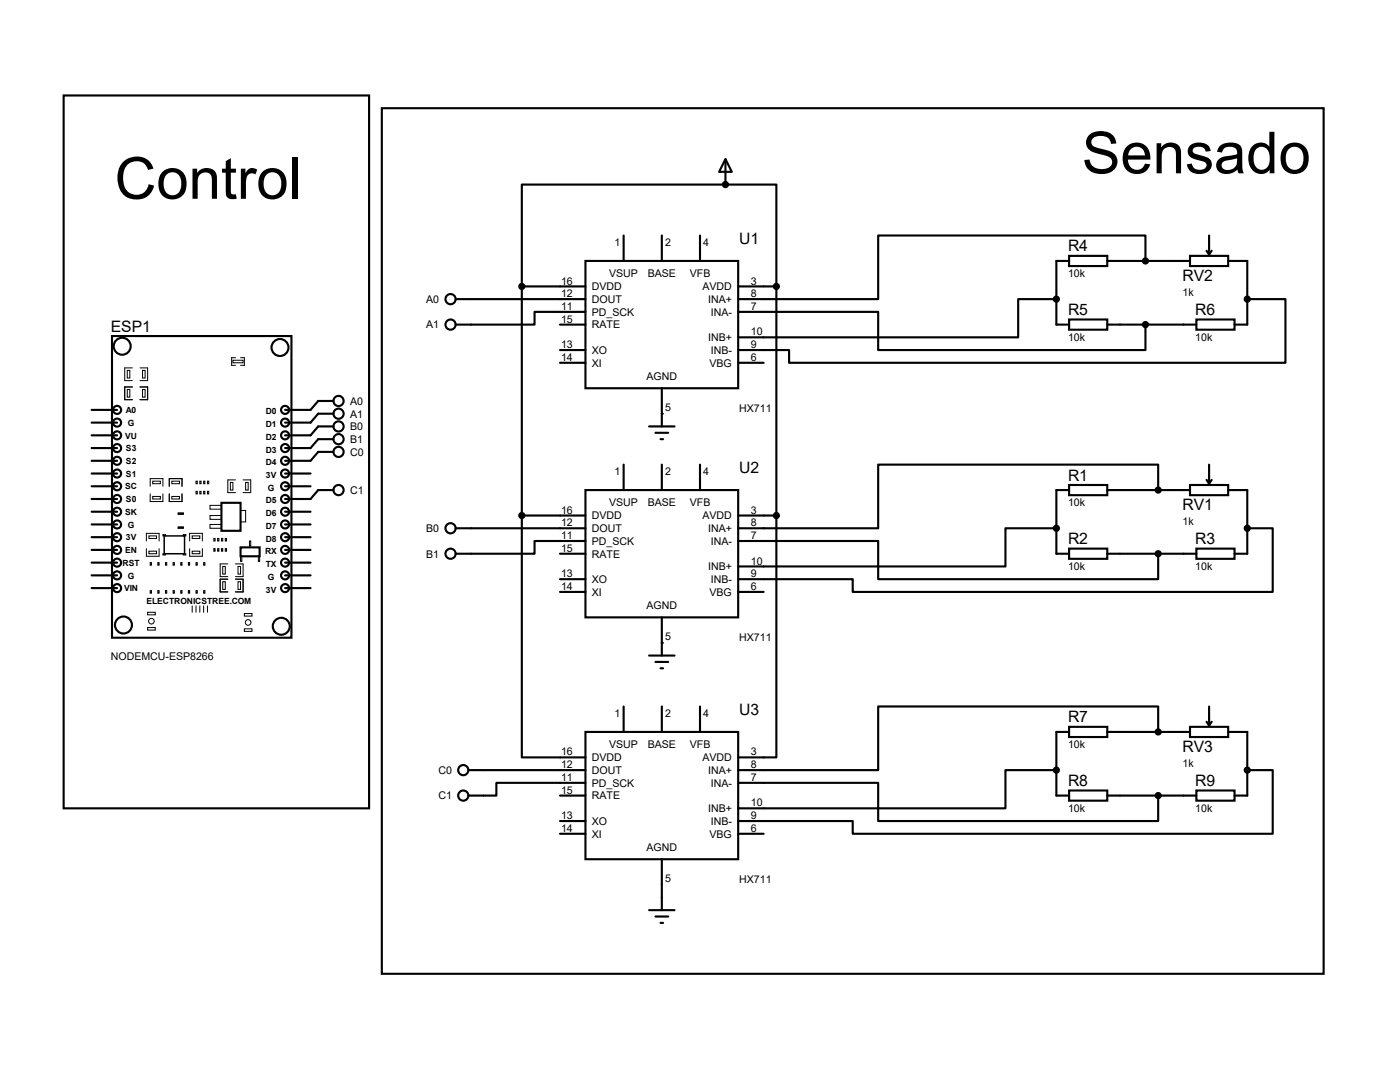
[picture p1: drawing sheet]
<svg xmlns="http://www.w3.org/2000/svg" width="279mm" height="216mm" viewBox="0 0 279 216" stroke-linecap="round" stroke-linejoin="round" font-family="sans-serif">
<g fill="none" stroke="#000" stroke-width=".42">
<path d="M12.7 19h61v142.3h-61zM76.2 21.6h188v172.7h-188zM144.8 31.7l1.2 2.6h-2.5zM144.8 36.8h10.1v20.3M144.8 36.8h-40.7v20.3M144.8 31.7v5.1M90.9 59.7h25.9M104.1 57.1h12.7M104.1 57.1v45.8M116.8 52.1h30.5v25.4h-30.5zM124.5 47v5.1M132.1 47v5.1"/>
<path d="M139.7 47v5.1M147.3 57.1h7.6M154.9 57.1v45.8M210.8 59.7h-7.6v7.6h-55.9M213.4 51.1h7.6v2h-7.6zM213.4 52.1h-2.6v12.7h2.6M221 52.1h16.5M228.6 52.1v-5.1h-53.3v12.7h-28M237.5 51.1h7.6v2h-7.6zM240.8 50l.5 .8M241.3 47v3.8M241.8 50l-.5 .8"/>
<path d="M245.1 52.1h3.8v12.7h-2.5M248.9 59.7h7.6v12.7h-99v-2.6h-10.2M22.4 67.1h35.8v60.2h-35.8zM111.8 64.8h5M111.8 69.8h5M111.8 72.4h5M116.8 62.2h-10.1v2.6h-15.8M132.1 77.5v7.6M147.3 62.2h28v7.6h53.3v-5M147.3 72.4h5.1M213.4 63.8h7.6v2h-7.6zM221 64.8h17.8"/>
<path d="M238.8 63.8h7.6v2h-7.6zM18.3 99.6h5.1M18.3 84.3h5.1M18.3 86.9h5.1M18.3 81.8h5.1M18.3 89.4h5.1M18.3 91.9h5.1M18.3 94.5h5.1M18.3 97h5.1M56.9 94.5h5.1M56.9 97h5.1M66.5 97.8h-3l-1.5 1.8h-5.1"/>
<path d="M66.5 82.5h-3l-1.5 1.8h-5.1M66.5 85.1h-3l-1.5 1.8h-5.1M66.5 80h-3l-1.5 1.8h-5.1M66.5 87.6h-3l-1.5 1.8h-5.1M66.5 90.2h-3l-1.5 1.7h-5.1M116.8 97.8h30.5v25.4h-30.5zM124.5 92.7v5.1M129.5 85.1h5.1M130.8 86.4h2.5M131.8 87.6h.5M132.1 92.7v5.1M139.7 92.7v5.1"/>
<path d="M213.4 96.8h7.6v2h-7.6zM213.4 97.8h-2.6v12.7h2.6M221 97.8h16.5M231.1 97.8v-5.1h-55.8v12.7h-28M237.5 96.8h7.6v2h-7.6zM240.8 95.8l.5 .7M241.3 92.7v3.8M241.8 95.8l-.5 .7M245.1 97.8h3.8v12.7h-2.5M18.3 112.3h5.1M18.3 109.7h5.1M18.3 107.2h5.1"/>
<path d="M18.3 104.6h5.1M18.3 102.1h5.1M18.3 114.8h5.1M18.3 117.3h5.1M44.2 100.3h3.8v5.6h-3.8zM48 109.2h3.8v1.8h-3.8zM56.9 112.3h5.1M56.9 109.7h5.1M56.9 107.2h5.1M56.9 104.6h5.1M56.9 102.1h5.1M56.9 114.8h5.1"/>
<path d="M56.9 117.3h5.1M90.9 105.4h25.9M104.1 102.9v48.2h12.7M104.1 102.9h12.7M111.8 110.5h5M111.8 115.6h5M111.8 118.1h5M116.8 107.9h-10.1v2.6h-15.8M147.3 107.9h28v7.7h55.8v-5.1M147.3 102.9h7.6M147.3 118.1h5.1M154.9 102.9v48.2h-7.6"/>
<path d="M210.8 105.4h-10.1v7.6h-53.4M213.4 109.5h7.6v2h-7.6zM221 110.5h17.8M238.8 109.5h7.6v2h-7.6zM248.9 105.4h5.1v12.7h-83.8v-2.5h-22.9M129.5 130.8h5.1M130.8 132.1h2.5M131.8 133.3h.5M132.1 123.2v7.6M93.5 153.7h23.3M111.8 158.7h5M116.8 146h30.5v25.4h-30.5z"/>
<path d="M116.8 156.2h-17.7v2.5h-5.6M124.5 141v5M132.1 141v5M139.7 141v5M147.3 156.2h28v7.6h55.8v-5.1M210.8 153.7h-10.1v7.6h-53.4M213.4 145h7.6v2.1h-7.6zM213.4 157.7h7.6v2.1h-7.6zM213.4 146h-2.6v12.7h2.6M221 158.7h17.8M221 146h16.5M231.1 146v-5h-55.8v12.7h-28"/>
<path d="M237.5 145h7.6v2.1h-7.6zM238.8 157.7h7.6v2.1h-7.6zM240.8 144l.5 .8M241.3 141v3.8M241.8 144l-.5 .8M245.1 146h3.8v12.7h-2.5M248.9 153.7h5.1v12.7h-83.8v-2.6h-22.9M111.8 163.8h5M111.8 166.4h5M132.1 171.4v10.2M147.3 166.4h5.1M129.5 181.6h5.1"/>
<path d="M130.8 182.9h2.5M131.8 184.1h.5"/>
<circle cx="89.9" cy="59.7" r="1.02"/>
<circle cx="24.4" cy="69.1" r="1.69"/>
<circle cx="55.9" cy="69.3" r="1.69"/>
<circle cx="89.9" cy="64.8" r="1.02"/>
<circle cx="23.4" cy="84.3" r=".8"/>
<circle cx="23.4" cy="91.9" r=".8"/>
<circle cx="23.4" cy="81.8" r=".8"/>
<circle cx="23.4" cy="99.6" r=".8"/>
<circle cx="23.4" cy="89.4" r=".8"/>
<circle cx="23.4" cy="97" r=".8"/>
<circle cx="23.4" cy="94.5" r=".8"/>
<circle cx="23.4" cy="86.9" r=".8"/>
<circle cx="56.9" cy="84.3" r=".8"/>
<circle cx="56.9" cy="99.6" r=".8"/>
<circle cx="56.9" cy="97" r=".8"/>
<circle cx="56.9" cy="94.5" r=".8"/>
<circle cx="56.9" cy="81.8" r=".8"/>
<circle cx="56.9" cy="91.9" r=".8"/>
<circle cx="56.9" cy="86.9" r=".8"/>
<circle cx="56.9" cy="89.4" r=".8"/>
<circle cx="67.6" cy="82.5" r="1.02"/>
<circle cx="67.6" cy="80" r="1.02"/>
<circle cx="67.6" cy="85.1" r="1.02"/>
<circle cx="67.6" cy="97.8" r="1.02"/>
<circle cx="67.6" cy="87.6" r="1.02"/>
<circle cx="67.6" cy="90.2" r="1.02"/>
<circle cx="23.4" cy="112.3" r=".8"/>
<circle cx="23.4" cy="117.3" r=".8"/>
<circle cx="23.4" cy="102.1" r=".8"/>
<circle cx="23.4" cy="107.2" r=".8"/>
<circle cx="23.4" cy="114.8" r=".8"/>
<circle cx="23.4" cy="109.7" r=".8"/>
<circle cx="23.4" cy="104.6" r=".8"/>
<circle cx="56.9" cy="112.3" r=".8"/>
<circle cx="56.9" cy="117.3" r=".8"/>
<circle cx="56.9" cy="114.8" r=".8"/>
<circle cx="56.9" cy="102.1" r=".8"/>
<circle cx="56.9" cy="107.2" r=".8"/>
<circle cx="56.9" cy="109.7" r=".8"/>
<circle cx="56.9" cy="104.6" r=".8"/>
<circle cx="89.9" cy="105.4" r="1.02"/>
<circle cx="89.9" cy="110.5" r="1.02"/>
<circle cx="24.6" cy="124.7" r="1.69"/>
<circle cx="56.1" cy="125" r="1.69"/>
<circle cx="92.5" cy="158.7" r="1.02"/>
<circle cx="92.5" cy="153.7" r="1.02"/>
</g>
<g fill="#000">
<circle cx="144.8" cy="36.8" r=".21"/>
<circle cx="132.1" cy="82.6" r=".21"/>
<circle cx="132.1" cy="128.3" r=".21"/>
</g>
<g fill="#000" stroke="#000" stroke-width=".42">
<circle cx="144.8" cy="36.8" r=".51"/>
<circle cx="104.1" cy="57.1" r=".51"/>
<circle cx="154.9" cy="57.1" r=".51"/>
<circle cx="210.8" cy="59.7" r=".51"/>
<circle cx="228.6" cy="52.1" r=".51"/>
<circle cx="248.9" cy="59.7" r=".51"/>
<circle cx="228.6" cy="64.8" r=".51"/>
<circle cx="231.1" cy="97.8" r=".51"/>
<circle cx="104.1" cy="102.9" r=".51"/>
<circle cx="154.9" cy="102.9" r=".51"/>
<circle cx="210.8" cy="105.4" r=".51"/>
<circle cx="231.1" cy="110.5" r=".51"/>
<circle cx="248.9" cy="105.4" r=".51"/>
<circle cx="210.8" cy="153.7" r=".51"/>
<circle cx="231.1" cy="146" r=".51"/>
<circle cx="231.1" cy="158.8" r=".51"/>
<circle cx="248.9" cy="153.7" r=".51"/>
</g>
<g fill="none" stroke="#000" stroke-width=".2">
<path d="M25.4 77.7h.5v1.5h-.5zM25.4 73.9h.5v1.5h-.5zM26.4 77.2h-1.5v2.6h1.5M26.4 73.4h-1.5v2.5h1.5M27.9 77.2h1.6v2.6h-1.6M27.9 73.4h1.6v2.5h-1.6M28.4 77.7h.6v1.5h-.6zM28.4 73.9h.6v1.5h-.6zM46.5 71.9h2v.5h-2zM47 71.4h-.8v1.5h.8M48 71.4h.8v1.5h-.8M30 98.6v1.5h2.5v-1.5"/>
<path d="M30 97v-1.5h2.5v1.5M30.5 96h1.5v.5h-1.5zM30.5 99.1h1.5v.5h-1.5zM33.8 97v-1.5h2.5v1.5M33.8 98.6v1.5h2.5v-1.5M34.3 99.1h1.5v.5h-1.5zM34.3 96h1.5v.5h-1.5zM39.1 96h.3v.5h-.3zM39.1 98h.3v.6h-.3zM39.9 96h.2v.5h-.2zM39.9 98h.2v.6h-.2zM40.6 96h.3v.5h-.3z"/>
<path d="M40.6 98h.3v.6h-.3zM41.4 96h.3v.5h-.3zM41.4 98h.3v.6h-.3zM46 96.3h.5v1.5h-.5zM47 95.8h-1.5v2.5h1.5M48.5 95.8h1.5v2.5h-1.5M49 96.3h.5v1.5h-.5zM29.2 107.9v-1.5h2.5v1.5M29.2 109.5v1.5h2.5v-1.5M29.7 110h1.5v.5h-1.5zM29.7 106.9h1.5v.5h-1.5zM30 112.3h.2v.5h-.2z"/>
<path d="M30 117.9h.2v.5h-.2zM31.5 112.3h.2v.5h-.2zM31.5 117.9h.2v.5h-.2zM32.5 106.7h.5v.2h-.5zM32.5 110.5h.5v.2h-.5zM33 112.3h.3v.5h-.3zM33 117.9h.3v.5h-.3zM34.5 112.3h.3v.5h-.3zM34.5 117.9h.3v.5h-.3zM36.1 112.3h.2v.5h-.2zM36.1 117.9h.2v.5h-.2zM36.6 106.7h.5v.2h-.5z"/>
<path d="M36.6 110.5h.5v.2h-.5zM37.6 112.3h.2v.5h-.2zM37.6 117.9h.2v.5h-.2zM37.8 109.5v1.5h2.6v-1.5M37.8 107.9v-1.5h2.6v1.5M38.4 110h1.5v.5h-1.5zM38.4 106.9h1.5v.5h-1.5zM39.1 112.3h.3v.5h-.3zM39.1 117.9h.3v.5h-.3zM40.6 112.3h.3v.5h-.3zM40.6 117.9h.3v.5h-.3zM41.9 100.8h2.3v.8h-2.3z"/>
<path d="M41.9 102.9h2.3v.7h-2.3zM41.9 104.6h2.3v.8h-2.3zM42.7 107.4h.2v.5h-.2zM42.7 109.5h.2v.5h-.2zM43.4 107.4h.3v.5h-.3zM43.4 109.5h.3v.5h-.3zM44.2 107.4h.2v.5h-.2zM44.2 109.5h.2v.5h-.2zM44.4 116.1h.6v1.5h-.6zM44.4 113h.6v1.6h-.6zM45 107.4h.2v.5h-.2zM45 109.5h.2v.5h-.2z"/>
<path d="M45.5 115.6h-1.6v2.5h1.6M45.5 112.5h-1.6v2.6h1.6M47 115.6h1.5v2.5h-1.5M47 112.5h1.5v2.6h-1.5M47.5 116.1h.5v1.5h-.5zM47.5 113h.5v1.6h-.5zM48 101.9h1v2.2h-1zM48 111h.3v1h-.3zM49.8 107.9h.2v1.1h-.2zM51.6 111h.2v1h-.2zM29.5 122.2h1.5v.5h-1.5zM29.5 125.2h1.5v.5h-1.5z"/>
<path d="M38.4 120.9v1.3M39.1 120.9v1.3M39.9 120.9v1.3M40.6 120.9v1.3M41.4 120.9v1.3M48.8 122.4h1.5v.5h-1.5zM48.8 125.5h1.5v.5h-1.5z"/>
<circle cx="30.2" cy="124" r=".56"/>
<circle cx="49.5" cy="124.2" r=".56"/>
</g>
<path d="M35.6 102.4h1v.2h-1zM35.6 105.2h1v.2h-1z" fill="none" stroke="#000" stroke-width=".25"/>
<path d="M32.8 106.9h4v3.6h-4z" fill="none" stroke="#000" stroke-width=".3"/>
<g font-size="11.6">
<text x="215.9" y="34.6">Sensado</text>
<text x="22.9" y="39.7">Control</text>
</g>
<g font-size="3.1">
<text x="147.5" y="48.6">U1</text>
<text x="213.1" y="50.2">R4</text>
<text x="236" y="56.1">RV2</text>
<text x="213.1" y="62.9">R5</text>
<text x="238.5" y="62.9">R6</text>
<text x="22.1" y="66.2">ESP1</text>
<text x="147.5" y="94.4">U2</text>
<text x="213.1" y="95.9">R1</text>
<text x="236" y="101.9">RV1</text>
<text x="213.1" y="108.6">R2</text>
<text x="238.5" y="108.6">R3</text>
<text x="147.5" y="142.6">U3</text>
<text x="213.1" y="144.1">R7</text>
<text x="236" y="150.1">RV3</text>
<text x="213.1" y="156.8">R8</text>
<text x="238.5" y="156.8">R9</text>
</g>
<g font-size="2.1">
<text x="122.6" y="49.1">1</text>
<text x="132.7" y="49.1">2</text>
<text x="140.3" y="49.1">4</text>
<text x="112" y="56.8">16</text>
<text x="112" y="59.3">12</text>
<text x="118.1" y="57.9">DVDD</text>
<text x="121.6" y="55.3">VSUP</text>
<text x="129.3" y="55.3">BASE</text>
<text x="137.7" y="55.3">VFB</text>
<text x="140.2" y="57.9">AVDD</text>
<text x="149.9" y="59.3">8</text>
<text x="149.9" y="56.8">3</text>
<text x="213.1" y="55.2">10k</text>
<text x="236" y="59.1">1k</text>
<text x="85" y="60.5">A0</text>
<text x="85" y="65.5">A1</text>
<text x="112" y="61.8">11</text>
<text x="112" y="64.4">15</text>
<text x="118.1" y="60.5">DOUT</text>
<text x="118.1" y="63">PD_SCK</text>
<text x="118.1" y="65.5">RATE</text>
<text x="141.3" y="60.5">INA+</text>
<text x="141.9" y="63">INA-</text>
<text x="149.9" y="61.8">7</text>
<text x="112" y="69.5">13</text>
<text x="118.1" y="70.6">XO</text>
<text x="141.3" y="68.1">INB+</text>
<text x="141.9" y="70.6">INB-</text>
<text x="149.9" y="66.9">10</text>
<text x="149.9" y="69.5">9</text>
<text x="213.1" y="67.9">10k</text>
<text x="238.5" y="67.9">10k</text>
<text x="112" y="72">14</text>
<text x="118.1" y="73.2">XI</text>
<text x="129" y="75.8">AGND</text>
<text x="141.6" y="73.2">VBG</text>
<text x="149.9" y="72">6</text>
<text x="69.8" y="80.8">A0</text>
<text x="69.8" y="83.3">A1</text>
<text x="132.7" y="82">5</text>
<text x="147.5" y="82.2">HX711</text>
<text x="69.8" y="85.9">B0</text>
<text x="69.8" y="88.4">B1</text>
<text x="69.8" y="90.9">C0</text>
<text x="122.6" y="94.9">1</text>
<text x="132.7" y="94.9">2</text>
<text x="140.3" y="94.9">4</text>
<text x="69.8" y="98.6">C1</text>
<text x="121.6" y="101">VSUP</text>
<text x="129.3" y="101">BASE</text>
<text x="137.7" y="101">VFB</text>
<text x="213.1" y="101">10k</text>
<text x="85" y="106.2">B0</text>
<text x="112" y="102.5">16</text>
<text x="112" y="105">12</text>
<text x="112" y="107.6">11</text>
<text x="118.1" y="103.6">DVDD</text>
<text x="118.1" y="106.2">DOUT</text>
<text x="140.2" y="103.6">AVDD</text>
<text x="141.3" y="106.2">INA+</text>
<text x="149.9" y="105">8</text>
<text x="149.9" y="107.6">7</text>
<text x="149.9" y="102.5">3</text>
<text x="236" y="104.8">1k</text>
<text x="85" y="111.3">B1</text>
<text x="112" y="110.1">15</text>
<text x="118.1" y="108.7">PD_SCK</text>
<text x="118.1" y="111.3">RATE</text>
<text x="141.3" y="113.8">INB+</text>
<text x="141.9" y="108.7">INA-</text>
<text x="149.9" y="112.6">10</text>
<text x="213.1" y="113.7">10k</text>
<text x="238.5" y="113.7">10k</text>
<text x="112" y="115.2">13</text>
<text x="112" y="117.7">14</text>
<text x="118.1" y="116.3">XO</text>
<text x="118.1" y="118.9">XI</text>
<text x="141.6" y="118.9">VBG</text>
<text x="141.9" y="116.3">INB-</text>
<text x="149.9" y="115.2">9</text>
<text x="149.9" y="117.7">6</text>
<text x="129" y="121.5">AGND</text>
<text x="22.1" y="131.7">NODEMCU-ESP8266</text>
<text x="132.7" y="127.7">5</text>
<text x="147.5" y="127.9">HX711</text>
<text x="122.6" y="143.1">1</text>
<text x="132.7" y="143.1">2</text>
<text x="140.3" y="143.1">4</text>
<text x="121.6" y="149.3">VSUP</text>
<text x="129.3" y="149.3">BASE</text>
<text x="137.7" y="149.3">VFB</text>
<text x="213.1" y="149.2">10k</text>
<text x="87.5" y="154.4">C0</text>
<text x="112" y="150.7">16</text>
<text x="112" y="153.3">12</text>
<text x="112" y="155.8">11</text>
<text x="118.1" y="151.9">DVDD</text>
<text x="118.1" y="154.4">DOUT</text>
<text x="140.2" y="151.9">AVDD</text>
<text x="141.3" y="154.4">INA+</text>
<text x="149.9" y="153.3">8</text>
<text x="149.9" y="155.8">7</text>
<text x="149.9" y="150.7">3</text>
<text x="236" y="153">1k</text>
<text x="87.5" y="159.5">C1</text>
<text x="112" y="158.4">15</text>
<text x="118.1" y="157">PD_SCK</text>
<text x="118.1" y="159.5">RATE</text>
<text x="141.9" y="157">INA-</text>
<text x="149.9" y="160.9">10</text>
<text x="213.1" y="161.9">10k</text>
<text x="238.5" y="161.9">10k</text>
<text x="112" y="163.4">13</text>
<text x="112" y="166">14</text>
<text x="118.1" y="164.6">XO</text>
<text x="118.1" y="167.1">XI</text>
<text x="141.3" y="162.1">INB+</text>
<text x="141.6" y="167.1">VBG</text>
<text x="141.9" y="164.6">INB-</text>
<text x="149.9" y="163.4">9</text>
<text x="149.9" y="166">6</text>
<text x="129" y="169.8">AGND</text>
<text x="132.7" y="175.9">5</text>
<text x="147.5" y="176.1">HX711</text>
</g>
<g font-size="1.7">
<text x="25.1" y="82.4">A0</text>
<text x="53" y="82.7">D0</text>
<text x="25" y="87.5">VU</text>
<text x="25.5" y="85">G</text>
<text x="53" y="85.2">D1</text>
<text x="53" y="87.8">D2</text>
<text x="25.1" y="90">S3</text>
<text x="25.1" y="92.6">S2</text>
<text x="25.1" y="95.1">S1</text>
<text x="53" y="90.3">D3</text>
<text x="53" y="92.8">D4</text>
<text x="53.1" y="95.4">3V</text>
<text x="25" y="97.7">SC</text>
<text x="25.1" y="100.2">S0</text>
<text x="53" y="100.5">D5</text>
<text x="53.5" y="97.9">G</text>
<text x="25" y="102.7">SK</text>
<text x="25.1" y="107.8">3V</text>
<text x="25.5" y="105.3">G</text>
<text x="53" y="103">D6</text>
<text x="53" y="105.5">D7</text>
<text x="24.5" y="112.9">RST</text>
<text x="25" y="110.4">EN</text>
<text x="52.9" y="110.6">RX</text>
<text x="53" y="108.1">D8</text>
<text x="53" y="113.2">TX</text>
<text x="24.8" y="118">VIN</text>
<text x="25.5" y="115.4">G</text>
<text x="53.1" y="118.2">3V</text>
<text x="53.5" y="115.7">G</text>
<text x="29.2" y="120.4">ELECTRONICSTREE.COM</text>
</g>
</svg>
